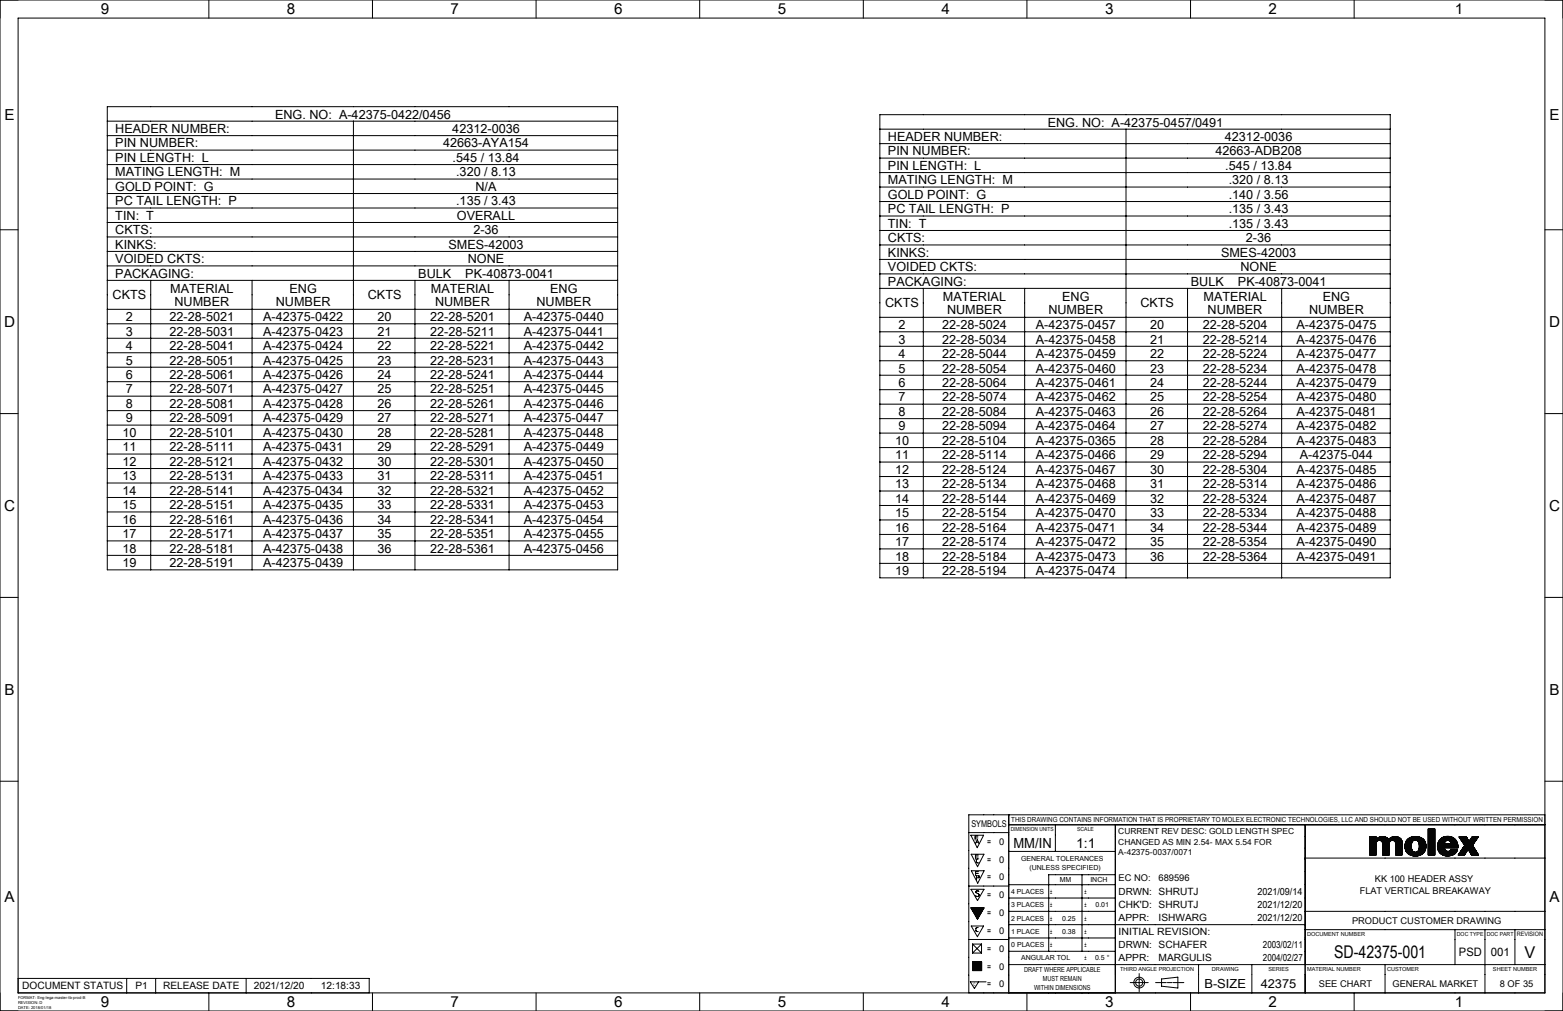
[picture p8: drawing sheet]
<svg xmlns="http://www.w3.org/2000/svg" width="432mm" height="279mm" viewBox="0 0 432 279" stroke-linecap="round" stroke-linejoin="round" font-family="sans-serif">
<g fill="none" stroke="#000" stroke-width=".28">
<path d="M0 0h431.8v279.4h-431.8zM5 5h421.8v269.4h-421.8zM57.7 0v5M102.9 0v5M148.1 0v5M193.3 0v5M238.5 0v5M283.7 0v5M328.9 0v5M374.1 0v5M29.6 29.5h141v128h-141zM29.6 33.5h141"/>
<path d="M29.6 37.5h141M97.6 33.5v124M243.1 31.7h141v128h-141zM243.1 35.7h141M243.1 39.7h141M311.1 35.7v124M29.6 41.5h141M29.6 45.5h141M29.6 49.5h141M29.6 53.5h141M29.6 57.5h141M243.1 43.7h141"/>
<path d="M243.1 47.7h141M243.1 51.7h141M243.1 55.7h141M243.1 59.7h141M0 63.5h5M29.6 61.5h141M29.6 65.5h141M29.6 69.5h141M29.6 73.5h141M29.6 77.5h141M41.6 77.5v80M69.6 77.5v80"/>
<path d="M114.6 77.5v80M140.6 77.5v80M243.1 63.7h141M243.1 67.7h141M243.1 71.7h141M243.1 75.7h141M243.1 79.7h141M255.1 79.7v80M283.1 79.7v80M328.1 79.7v80M354.1 79.7v80M426.8 63.5h5"/>
<path d="M29.6 85.5h141M29.6 89.5h141M29.6 93.5h141M29.6 97.5h141M243.1 87.7h141M243.1 91.7h141M243.1 95.7h141M243.1 99.7h141M0 114.3h5M29.6 101.5h141M29.6 105.5h141M29.6 109.5h141"/>
<path d="M29.6 113.5h141M29.6 117.5h141M243.1 103.7h141M243.1 107.7h141M243.1 111.7h141M243.1 115.7h141M243.1 119.7h141M426.8 114.3h5M29.6 137.5h141M29.6 121.5h141M29.6 125.5h141M29.6 129.5h141"/>
<path d="M29.6 133.5h141M243.1 123.7h141M243.1 127.7h141M243.1 131.7h141M243.1 135.7h141M243.1 139.7h141M29.6 141.5h141M29.6 145.5h141M29.6 149.5h141M29.6 153.5h141M243.1 143.7h141M243.1 147.7h141"/>
<path d="M243.1 151.7h141M243.1 155.7h141M0 165.1h5M426.8 165.1h5M0 215.9h5M426.8 215.9h5M267.6 230.1h11.1M268.2 230.8h3.5l-1.7 3.5zM268.3 236.1h3.5l-1.7 3.4zM269.4 231.6h.8M269.5 236.8h.7M269.5 233.1l.5-1.1 .4 1.1"/>
<path d="M269.7 232.8h.6M270.2 231.1h-.8v1.1M270.2 236.3h-.7v1.1M270.4 237.4h-.5l-.2 .3 .1 .6 .6 .2M278.7 225.2v49.2M278.7 227.9h148.1M278.7 235.3h29.4M291.6 227.9v7.4M308.1 227.9v46.5M360.6 227.9v46.5M360.6 237.1h66.2M378.4 236.3h1.8v-3.2a.89 .89 0 0 1 .9-.9 .89 .89 0 0 1 .9 .9v3.2"/>
<path d="M378.4 235.6l1.8-1.8-1.8 1.9M378.4 235.1l1.8-1.8-1.8 1.9M378.4 231.3h1.8M378.4 231.3v5M378.4 231.3h.1M378.5 231.3l-.1 .1M378.6 236.3l1.6-1.6-1.6 1.6M378.6 231.3l-.2 .2M378.7 231.3l-.3 .3M378.8 231.3l-.4 .4M378.9 231.3l-.5 .5M379.1 231.3l-.7 .7"/>
<path d="M379.2 231.3l-.8 .8M379.4 231.3l-1 1M379.5 231.3l-1.1 1.1M379.7 231.3l-1.3 1.3M379.8 231.3l-1.4 1.4M380 231.3l-1.6 1.6 1.6-1.6M380.1 231.3l-1.7 1.7M380.2 236.2l-.1 .1M380.2 236.1l-.2 .2M380.2 236l-.3 .3M380.2 235.9l-.4 .4M380.2 235.8l-.5 .5"/>
<path d="M380.2 235.7l-.5 .6 .5-.5M380.2 235.6l-.7 .7M380.2 235.5l-.8 .8M380.2 235.4l-.9 .9M380.2 235.3l-1 1M380.2 235.2l-1.1 1.1M380.2 235.1l-1.2 1.2M380.2 235l-1.3 1.3M380.2 234.8l-1.4 1.5 1.4-1.4M380.2 234.5l-1.8 1.8M380.2 234.4l-1.8 1.9M380.2 234.4l-1.8 1.8"/>
<path d="M380.2 234.2l-1.8 1.9M380.2 234.1l-1.8 1.9M380.2 234.1l-1.8 1.8M380.2 233.9l-1.8 1.9M380.2 233.6l-1.8 1.9M380.2 233.6l-1.8 1.8M380.2 233.5l-1.8 1.8M380.2 233.2l-1.8 1.8M380.2 231.3v.7a2.29 2.29 0 0 1 3.5 0M380.2 233l-1.8 1.9M380.2 231.9l-1.8 1.8M380.2 231.8l-1.8 1.8"/>
<path d="M380.2 231.7l-1.8 1.8M380.2 231.6l-1.8 1.9M380.2 231.5l-1.8 1.8M380.2 231.4l-1.8 1.8M380.2 231.3l-1.8 1.9M380.2 233l-1.8 1.8M380.3 232.8l-1.9 1.9M380.3 232.7l-1.9 1.9M380.6 231.6l-2.2 2.2M380.9 231.4l-2.5 2.5M381 231.4l-2.6 2.6M381.2 231.3l-2.8 2.8"/>
<path d="M381.4 231.2l-3 3M381.5 231.2l-3.1 3.1M381.6 231.2l-3.2 3.2M381.7 232.5l1.2-1.1-1.2 1.1M381.7 231.2l-3.3 3.3M381.8 231.2l-1.2 1.2M381.9 231.2l-1.2 1.1M382 236.3h1.8M382 231.2l-1.1 1.1M382.1 231.2l-1.1 1M382.2 231.2l-1.1 1M382.3 231.2l-1 1.1 1.1-1.1"/>
<path d="M382.4 236.3l1.4-1.3-1.3 1.3M382.7 231.3l-1.1 1.1 1-1.1-1.2 1M382.9 231.4l-1.1 1.2M383 231.5l-1.2 1.1M383.1 231.5l-1.2 1.2M383.1 231.5l-1.2 1.3M383.2 231.6l-1.3 1.3M383.3 236.3l.5-.4-.4 .4M383.3 231.7l-1.3 1.3M383.4 231.7l-1.4 1.5M383.5 231.8l-1.5 1.5M383.6 231.9l-1.6 1.6"/>
<path d="M383.6 231.9l-1.6 1.7M383.7 232l-1.7 1.6M383.8 233.1a.89 .89 0 0 1 .9-.9 .89 .89 0 0 1 .9 .9M383.8 236.2v.1M383.8 236.1l-.2 .2M383.8 236l-.3 .3M383.8 235.7l-.6 .6M383.8 235.6l-.7 .7M383.8 235.5l-.8 .8M383.8 235.4l-.9 .9M383.8 235.3l-1 1M383.8 235.2l-1.1 1.1"/>
<path d="M383.8 235.1l-1.2 1.2M383.8 234.8l-1.5 1.5M383.8 234.6l-1.7 1.7M383.8 234.5l-1.8 1.8M383.8 234.3l-1.8 1.9M383.8 234.2l-1.8 1.9M383.8 234.2l-1.8 1.8M383.8 234l-1.8 1.9M383.8 234l-1.8 1.8M383.8 233.9l-1.8 1.8M383.8 233.7l-1.8 1.9M383.8 233.7l-1.8 1.8"/>
<path d="M383.8 233.6l-1.8 1.8M383.8 233.4l-1.8 1.9M383.8 233.3l-1.8 1.9 1.8-1.8M383.8 233.1l-1.8 1.9M383.8 233.1l-1.8 1.8M383.8 233.1v3.2M383.8 232.9l-1.8 1.9M383.8 232.9l-1.8 1.8M384 232.6l-2 2.1M384.2 231.5l-2.2 2.3M384.5 231.4l-2.5 2.5M384.6 231.3l-2.6 2.6"/>
<path d="M384.8 231.3l-2.8 2.8M384.8 231.2l-2.8 2.9M385 231.2l-3 3M385 232.3l1.2-1-1.1 1.1M385.1 231.2l-3.1 3.2M385.2 231.2l-3.2 3.2M385.3 231.2l-3.3 3.3M385.5 231.2l-1.3 1.2M385.5 231.2l-1.1 1.1M385.6 236.3h1.7M385.6 233.1v3.2M385.6 231.2l-1.1 1.1"/>
<path d="M385.7 231.2l-1.1 1M385.8 231.2l-1.1 1M385.9 231.2l-1.1 1M385.9 231.2l-1 1.1M386 231.3l-1 1M386.2 231.3l-1 1.1M386.3 231.4l-1.1 1M386.4 231.4l-1.1 1M386.5 231.4l-1.1 1.2 1.1-1.1M386.5 236.3l.8-.8-.8 .8M386.6 231.5l-1.2 1.1M386.6 231.5l-1.1 1.2"/>
<path d="M386.7 231.6l-1.2 1.2M386.8 231.7l-1.2 1.2M386.8 231.7l-1.2 1.3M386.9 231.8l-1.3 1.3M387 231.8l.3 .8v3.7M387 231.8a2.3 2.3 0 0 0-3.3 .2M387 231.8l-1.4 1.5M387 231.9l-1.4 1.5M387.1 231.9l-1.5 1.5M387.1 232l-1.5 1.6M387.2 232l-1.6 1.7 1.6-1.6M387.2 232.2l-1.6 1.7"/>
<path d="M387.3 232.2l-1.7 1.8M387.3 232.3l-1.7 1.7M387.3 232.4l-1.7 1.8M387.3 232.5l-1.7 1.7M387.3 234.9l-1.3 1.4M387.3 234.8l-1.4 1.5M387.3 234.7l-1.6 1.6M387.3 234.6l-1.6 1.7M387.3 234.5l-1.7 1.8M387.3 234.4l-1.7 1.8M387.3 234.3l-1.7 1.8M387.3 234.2l-1.7 1.8"/>
<path d="M387.3 234.2l-1.7 1.7M387.3 234l-1.7 1.8M387.3 233.9l-1.7 1.8M387.3 233.9l-1.7 1.7M387.3 233.7l-1.7 1.8M387.3 233.6l-1.7 1.8M387.3 233.6l-1.7 1.7M387.3 233.4l-1.7 1.8M387.3 233.3l-1.7 1.8M387.3 233.3l-1.7 1.7M387.3 233.1l-1.7 1.8M387.3 233.1l-1.7 1.7"/>
<path d="M387.3 233l-1.7 1.8M387.3 232.8l-1.7 1.8M387.3 232.8l-1.7 1.7M387.3 232.7l-1.7 1.8M387.3 232.5l-1.7 1.8M387.3 236.3h.1M387.3 236.2l-.1 .1M387.3 236.1l-.2 .2M387.3 236l-.2 .3M387.3 235.9l-.4 .4M387.3 235.8l-.5 .5M387.3 235.7l-.6 .6"/>
<path d="M387.3 235.6l-.7 .7M387.3 235.3l-1 1M387.3 235.2l-1.1 1.1M387.3 235.1l-1.1 1.2M387.3 235l-1.3 1.3M388.5 235.3l.6 .7M389 231.8l-.3 .4M389.2 231.7l-.7 .7M389.3 236.1l.9-.9-.9 .9M389.5 231.5l-1.1 1.1M389.7 231.4l-1.4 1.4M389.8 231.4l-1.5 1.5"/>
<path d="M389.9 234l-1.4 1.4M389.9 233.9l-1.4 1.4M389.9 233.8l-1.4 1.5M389.9 233.7l-1.5 1.5M389.9 234.1l-1.3 1.4M389.9 234.2l-1.3 1.3M389.9 233.5l-1.5 1.6 1.5-1.5M389.9 234.3l-1.2 1.3M389.9 233.4l-1.6 1.6M389.9 234.4l-1.2 1.2M389.9 234.4l-1.2 1.3M389.9 233.3l-1.6 1.7"/>
<path d="M390 234.5l-1.2 1.2M390 231.3l-1.8 1.8M390 233.1l-1.7 1.8M390 234.6l-1.1 1.2 1.1-1.1M390 233l-1.7 1.8M390 234.7l-1.1 1.2M390 232.9l-1.8 1.8M390.1 234.8l-1.1 1.1M390.1 231.3l-1.9 1.9M390.1 234.9l-1.1 1M390.1 235l-1 1M390.1 232.7l-1.9 1.9"/>
<path d="M390.2 235.1l-1 1M390.2 231.3l-2 2M390.3 235.2l-.9 1M390.4 235.3l-.9 .9M390.4 231.2l-2.2 2.2M390.4 235.4l-.9 .8M390.4 231.2l-2.3 2.3M390.5 235.4l-.9 .9M390.5 235.4l-.8 .9M390.6 231.2l-2.5 2.4M390.6 235.5l-.9 .8M390.7 235.5l-.9 .9 1-.9"/>
<path d="M390.7 231.2l-2.6 2.6M390.8 231.2l-2.7 2.6M390.9 235.5l-1 .9M390.9 231.2l-2.8 2.8M390.9 235.5l-.9 .9M391 235.5l-.9 .9M391 231.2l-2.9 2.9M391.1 231.2l-3 2.9M391.2 235.5l-1 1M391.2 231.2l-3.1 3M391.2 235.5l-.9 1M391.3 231.2l-3.1 3.1"/>
<path d="M391.4 231.2l-3.2 3.2M391.4 235.4l-1.1 1.1M391.5 231.2l-3.3 3.3M391.6 232.4l1-.9-.9 .9M391.6 231.2l-1.1 1.1M391.7 231.2l-1 1M391.8 231.2l-.9 1M391.9 231.3l-1 .9M391.9 232.8a2.16 2.16 0 0 1-.6 2.7 .98 .98 0 0 1-1.2-.6M391.9 232.8a1.1 1.1 0 0 0-1.4-.5 1.1 1.1 0 0 0-.6 1.3l.2 1.3M391.9 231.3l-.8 .9M391.9 232.9l1.2-1.1-1.1 1.1"/>
<path d="M392 234.8l1.8-1.8-1.9 2M392 231.3l-.9 .9M392.1 234.4l1.6-1.6-1.7 1.7M392.1 233.3l1.3-1.2-1.3 1.3M392.1 231.3l-.9 .9M392.2 231.3l-.8 .9 .9-.8M392.5 231.5l-1.1 .8M392.7 231.6l-1 .9M392.7 231.6l-.9 .9M392.8 231.6l-1 1M392.9 231.7l-1 1 1-1M392.9 231.7l.7 .7"/>
<path d="M392.9 236l-1 .5-1.1 .1-1.7-.6M392.9 231.7a2.97 2.97 0 0 0-4.8 2.2l.4 1.4M393 231.7l-1.1 1.1M393.1 231.9l-1.1 1.1M393.2 231.9l-1.2 1.2M393.2 232l-1.2 1.2M393.3 232l-1.3 1.3M393.4 232.1l-1.3 1.4M393.5 232.2l-1.4 1.4M393.5 232.2l-1.4 1.5M393.5 235.4l-.6 .6M393.5 232.3l-1.4 1.5"/>
<path d="M393.6 232.4l-1.5 1.5M393.6 232.4a2.85 2.85 0 0 1-.7 3.6M393.6 232.4l-1.5 1.6M393.6 232.5l-1.5 1.6M393.7 235.2l-1 1M393.7 232.6l-1.6 1.6M393.7 232.6l-1.6 1.7M393.7 235.1l-1.2 1.1M393.8 232.9l-1.8 1.8M393.8 234.9l-1.5 1.4M393.8 234.8l-1.6 1.6M393.8 233.1l-2 2.1"/>
<path d="M393.9 234.6l-1.9 1.8M393.9 233.1l-3.4 3.4 1.1-1.2M393.9 233.2l-3.3 3.4M393.9 234.5l-2 2M393.9 233.3l-3.2 3.3M393.9 234.4l-2.1 2.1M393.9 233.4l-3.2 3.2M393.9 234.3l-2.2 2.2M393.9 233.5l-3.1 3.1M393.9 233.6l-3 3M393.9 234.1l-2.4 2.5M393.9 233.6l-2.9 3"/>
<path d="M394 234.1l-2.6 2.5M394 233.8l-2.9 2.8M394 233.9l-2.7 2.7M394 233.9l-2.8 2.7M394.6 234.8l1.8-1.7-1.8 1.8M394.6 233.4l1.8-1.7-1.8 1.9M394.6 229.5l.4-.4-.4 .5M394.6 229.1v7.2M394.6 229.1h1.8M394.6 229.1h.1M394.7 229.1l-.1 .2M394.8 229.1l-.2 .2"/>
<path d="M394.8 229.1l-.2 .3M394.9 229.1l-.3 .3M395.1 229.1l-.5 .6M395.2 229.1l-.6 .6M395.3 229.1l-.7 .8M395.4 229.1l-.8 .9M395.5 229.1l-.9 .9M395.6 229.1l-1 1.1M395.7 229.1l-1.1 1.2M395.8 229.1l-1.2 1.2M395.9 229.1l-1.3 1.3M396 229.1l-1.4 1.4"/>
<path d="M396.1 229.1l-1.5 1.5M396.2 229.1l-1.6 1.6M396.3 229.1l-1.7 1.7M396.4 236.2l-.2 .1M396.4 236l-.3 .3M396.4 235.9l-.4 .4M396.4 235.8l-.5 .5M396.4 235.7l-.6 .6M396.4 235.6l-.7 .7M396.4 235.5l-.8 .8M396.4 235.4l-.9 .9M396.4 235.3l-1 1"/>
<path d="M396.4 235.2l-1.1 1.1M396.4 235l-1.3 1.3M396.4 234.9l-1.4 1.4M396.4 234.7l-1.6 1.6M396.4 234.6l-1.7 1.7M396.4 234.4l-1.8 1.9M396.4 234.3l-1.8 1.9M396.4 234.3l-1.8 1.8M396.4 234.1l-1.8 1.9M396.4 234.1l-1.8 1.8M396.4 234l-1.8 1.8M396.4 233.8l-1.8 1.9"/>
<path d="M396.4 233.8l-1.8 1.8M396.4 233.7l-1.8 1.8M396.4 233.5l-1.8 1.9M396.4 233.5l-1.8 1.8M396.4 233.4l-1.8 1.8M396.4 233.3l-1.8 1.8M396.4 233.2l-1.8 1.9M396.4 232.9l-1.8 1.9M396.4 232.8l-1.8 1.8M396.4 232.7l-1.8 1.8M396.4 232.6l-1.8 1.9M396.4 232.5l-1.8 1.8"/>
<path d="M396.4 232.4l-1.8 1.8M396.4 232.3l-1.8 1.9M396.4 232.2l-1.8 1.8M396.4 232.1l-1.8 1.9M396.4 232l-1.8 1.9M396.4 231.9l-1.8 1.8M396.4 231.8l-1.8 1.9M396.4 231.5l-1.8 1.9M396.4 231.3l-1.8 2 1.8-1.9M396.4 231.2l-1.8 1.9M396.4 231.1l-1.8 1.9M396.4 231l-1.8 1.9"/>
<path d="M396.4 230.9l-1.8 1.9M396.4 230.8l-1.8 1.9M396.4 230.7l-1.8 1.9M396.4 230.6l-1.8 1.9M396.4 230.4l-1.8 2 1.8-1.9M396.4 230.4l-1.8 1.8M396.4 230.2l-1.8 1.9M396.4 230.1l-1.8 1.9M396.4 229.9l-1.8 2 1.8-1.8M396.4 229.8l-1.8 1.9M396.4 229.8l-1.8 1.8M396.4 229.6l-1.8 1.9"/>
<path d="M396.4 229.5l-1.8 1.9M396.4 229.5l-1.8 1.8M396.4 229.3l-1.8 1.9M396.4 229.3l-1.8 1.8M396.4 229.2l-1.8 1.8M396.4 229.1l-1.8 1.8M396.4 229.1v7.2h-1.8M397.1 234.2a2.92 2.92 0 0 0 2.5 2.3 2.92 2.92 0 0 0 3-1.7M397.3 232.7l-.2 1.5M398.2 231.6l-.6 .6M398.5 231.4l-1.1 1.1M398.8 231.3l-1.5 1.5"/>
<path d="M398.9 231.3l-1.6 1.6M399 231.2l-1.7 1.8M399.1 233.1l-1.8 1.9 1.8-1.8M399.1 234.4l-1.3 1.3 1.3-1.2M399.1 233l-1.8 1.9M399.1 232.9l-1.8 1.9M399.1 234.5l-1.2 1.3M399.1 234.6l-1.1 1.3 1.2-1.2M399.2 232.7l-2 2M399.2 234.8l-1.2 1.1M399.2 233.3l-1.8 1.8M399.2 231.2l-2 2"/>
<path d="M399.2 234.8l-1.1 1.2M399.3 234.9l-1.2 1.1M399.3 231.2l-2.1 2.1M399.3 234.9l-1.1 1.1M399.4 235l-1.1 1.1M399.4 233.3l-2 1.9M399.4 232.5a.9 .9 0 0 1 1-.1 .9 .9 0 0 1 .5 .9h-1.8zM399.4 235.1l-1.1 1M399.4 231.2l-2.2 2.2M399.5 233.3l-2 2 2-2M399.5 235.1l-1.1 1.1M399.5 231.2l-2.4 2.3"/>
<path d="M399.6 235.2l-1.1 1M399.6 231.1l-2.5 2.5M399.7 233.3l-2.2 2.1M399.7 231.1l-2.6 2.7M399.8 233.3l-2.2 2.2M399.8 235.3l-1.2 1M399.8 231.1l-2.7 2.7M399.9 235.3l-1.1 1.1M399.9 231.1l-2.8 2.8M400 233.3l-2.3 2.3M400 235.3l-1.2 1.1M400 231.1l-2.9 3"/>
<path d="M400.1 235.3l-1.2 1.1M400.1 233.3l-2.4 2.3M400.1 231.1l-3 3M400.1 233.3l-2.4 2.4M400.1 235.3l-1.1 1.1M400.2 231.1l-3.1 3.1M400.3 233.3l-1.1 1M400.3 235.3l-1.3 1.2M400.3 233.3l-1 1M400.3 231.2l-3.1 3.1M400.4 231.2l-3.2 3.2M400.4 233.3l-1.1 1"/>
<path d="M400.5 231.2l-3.3 3.3M400.5 235.1l-1.4 1.4M400.6 233.3l-1.1 1M400.6 233.3l-1 1 1.1-1M400.6 231.2l-3.4 3.4M400.7 234.3l1.7-1.7-1.7 1.7M400.7 235l.2-.2-1.7 1.7M400.7 231.2l-1.2 1.2M400.8 231.2l-1.1 1.1M400.8 233l1.2-1.1-1.1 1.2M400.9 231.3a2.8 2.8 0 0 0-3.6 1.4M400.9 231.3l.7 .3 .8 .9"/>
<path d="M400.9 231.3l-1.1 1M401 231.3l-1.1 1M401 231.3l-.9 1M401 234.8l-1.7 1.7M401.1 231.3l-1 1M401.1 234.8l-1.7 1.7M401.1 231.4l-.9 .9M401.1 234.3l1.5-1.4-1.4 1.4M401.2 234.8l-1.7 1.7M401.2 231.4l-.9 .9M401.3 231.4l-1 .9M401.3 234.8l-1.7 1.7"/>
<path d="M401.3 231.5l-.8 .9 .9-.9M401.4 234.8l-1.7 1.7M401.5 234.8l-1.8 1.7M401.5 231.5l-1 1M401.5 231.6l-.9 .9M401.6 231.6l-1 1M401.6 234.8l-1.8 1.7M401.7 234.8l-1.7 1.7M401.7 231.7l-1 .9M401.7 231.7l-1 1M401.8 231.7l-1 1.1M401.8 234.8l-1.8 1.7"/>
<path d="M401.8 231.8l-1 1M401.9 231.8l-1.1 1.1M401.9 234.8l-1.8 1.7M401.9 231.9l-1.1 1.1M402 234.8l-1.7 1.7 1.8-1.7M402.1 232l-2.3 2.3M402.1 232.1l-2.2 2.2M402.1 234.8l-1.6 1.7M402.2 232.2l-2.1 2.1M402.3 232.3l-2.1 2M402.3 234.8l-1.8 1.7M402.3 232.3l-1.9 2"/>
<path d="M402.3 235.5l-.4 .5M402.3 232.4l-1.9 1.9M402.4 232.5l-1.9 1.8M402.4 234.8l-1.7 1.7M402.4 232.5l.4 1.8M402.4 235.4l-.7 .7M402.4 234.8l-1.6 1.6M402.5 232.7l-1.7 1.6M402.5 232.7l-1.6 1.6M402.5 235.3l-.9 .9M402.5 232.8l-1.5 1.5M402.6 234.8l-1.7 1.6"/>
<path d="M402.6 235.1l-1.2 1.2M402.6 233l-1.3 1.3M402.6 235l-1.3 1.3M402.6 234.8l-1.5 1.6M402.6 233.1l-1.2 1.2M402.7 233.1l-1.2 1.2M402.7 233.2l-1.1 1.1M402.7 234.3h.1M402.7 233.3l-1 1M402.7 233.4l-.9 .9M402.7 233.5l-.8 .8M402.7 233.5l-.7 .8"/>
<path d="M402.8 233.6l-.7 .7M402.8 233.7l-.6 .6M402.8 233.8l-.5 .5M402.8 233.9l-.4 .4M402.8 234l-.3 .3M402.8 234.1l-.2 .2M402.8 234.3h-3.7a.92 .92 0 0 0 .6 .9 .92 .92 0 0 0 1.1-.4h1.8M402.8 236.3h1.8M403 236.1l4.9-4.8-5 5M403.1 231.3l1.6 2.3-1.9 2.7M403.1 231.3h2M403.1 231.3h.1"/>
<path d="M403.2 231.3v.1M403.4 231.3l-.2 .2M403.4 231.3l-.2 .2 .3-.2M403.6 231.3l-.3 .3M403.7 231.3l-.4 .3M403.8 231.3l-.4 .4M403.9 234.7l3.5-3.4-3.6 3.6M404 231.3l-.6 .5M404.1 231.3l-.6 .6 .6-.6M404.3 231.3l-.7 .7M404.4 233.2l1.2-1.1-1.2 1.2M404.4 231.3l-.8 .8"/>
<path d="M404.6 231.3l-.9 .9M404.6 233.5l1.2-1.1-1.2 1.2M404.6 236.3l1-1.6 .9 1.6M404.6 236.2v.1M404.7 231.3l-1 .9M404.7 236.1l-.2 .2M404.7 231.3l-1 1M404.8 235.9l-.3 .4M404.9 231.3l-1.1 1.1M404.9 235.8l-.5 .5M405 231.3l-1.1 1.2M405.1 231.3l.7 1.2 .9-1.2"/>
<path d="M405.1 231.3l-1.2 1.2M405.1 235.5l-.8 .8M405.1 231.4l-1.2 1.2M405.2 231.4l-1.2 1.2M405.2 231.5l-1.2 1.2M405.2 235.3l-1 1M405.3 231.7l-1.2 1M405.3 231.7l-1.1 1.2M405.4 231.8l-1.2 1.2M405.4 235l-1.3 1.3M405.4 231.9l-1.1 1.1M405.5 231.9l-1.2 1.2"/>
<path d="M405.5 232l-1.1 1.2M405.6 232.1l-1.1 1.2M405.7 232.2l-1.2 1.2M405.7 232.3l-1.2 1.2M405.7 235l1.2-1.2-1.1 1.2M405.8 232.4l-1.3 1.4M406.1 235.5l1.2-1.1-1.2 1.2M406.4 236l1.2-1.1-1.2 1.2M406.4 231.8l.5-.5-.7 .6M406.5 236.3h2M406.7 231.3h1.7l-1.6 2.3M406.7 231.3v.1"/>
<path d="M406.8 231.3l-.3 .3M406.8 233.6l1.7 2.7M406.8 233.6l-1.1 1.2 1.2-1.1M406.9 233.7l-1.2 1.2M407 233.9l-1.2 1.2M407 231.3l-1 1M407 234l-1.1 1.1M407.1 234l-1.2 1.2M407.1 231.3l-2.7 2.6M407.1 234.1l-1.1 1.2 1.1-1.2M407.2 236.3l.8-.8-.8 .8M407.2 234.2l-1.2 1.2"/>
<path d="M407.2 231.3l-3 3M407.2 234.3l-1.1 1.2M407.2 233l-3.2 3.3 3.1-3.1M407.3 234.4l-1.2 1.2M407.4 234.5l-1.2 1.2M407.4 234.6l-1.1 1.2 1.1-1.2M407.5 234.7l-1.2 1.2M407.5 231.3l-3.9 3.9M407.5 234.7l-1.2 1.3M407.5 232.6l-3.7 3.7M407.6 231.3l-4.2 4.1M407.6 234.9l-1.2 1.2"/>
<path d="M407.6 236.3l.6-.5-.5 .5M407.6 235l-1.1 1.2M407.7 231.3l-4.5 4.5M407.7 235l-1.2 1.3M407.7 235.1l-1.1 1.2M407.8 235.1l-1.2 1.2M407.8 232.2l-4.1 4.1M407.8 235.2l-1.1 1.1M407.9 235.3l-1 1M407.9 235.4l-.9 .9M407.9 232l-4.3 4.3M408 231.3l-5.1 5"/>
<path d="M408 235.6l-.7 .7M408.1 235.6l-.7 .7M408.1 236.3l.2-.2-.2 .2M408.1 231.3l-5.1 5M408.1 235.7l-.6 .6M408.2 231.3l-5 5M408.2 236.3l.2-.1-.2 .1M408.2 235.9l-.4 .4M408.2 235.9l-.3 .4M408.3 236l-.3 .3 .3-.3M408.3 231.3l-5.1 5M408.4 231.4l-4.9 4.9 4.7-4.7"/>
<path d="M408.4 236.2l-.1 .1M408.4 231.3l-5.1 5M408.4 236.2v.1M408.4 236.3h.1M426.8 225.2h-159.2v49.2M267.6 244.9h11.1M267.6 259.6h11.1M268.2 250.9h3.7l-1.9 3.2zM268.2 245.8h3.7l-1.9 3.1zM268.3 255.9h3.4l-1.7 3zM268.3 240.6h3.6l-1.8 3.5zM268.4 250.9l-.1 .1"/>
<path d="M268.6 250.9l-.2 .2M268.9 250.9l-.4 .4M269.2 250.9l-.6 .6M269.5 250.9l-.8 .8M269.5 241.4h.8M269.7 250.9l-.9 .9M269.8 242.6h.6l.1-.5-.7-.1v1.1M270 250.9l-1.1 1.1M270.3 256.3l-.5 .1-.2 .3 .1 .6 .6 .1M270.3 250.9l-1.3 1.3M270.3 253.6l-.3 .3M270.3 240.9h-.8v1.1"/>
<path d="M270.4 246.4a.42 .42 0 0 0-.5-.2 .42 .42 0 0 0-.2 .5l.6 .3a.48 .48 0 0 1-.1 .8 .48 .48 0 0 1-.7-.3M270.6 250.9l-1.5 1.5M270.7 253l-.8 .8M270.8 250.9l-1.6 1.6M271 252.3l-1.2 1.3M271.1 250.9l-1.8 1.8M271.4 250.9l-2 2M271.4 251.7l-1.7 1.7M271.7 250.9l-2.2 2.2M271.8 251l-2.2 2.2M278.7 251.9h29.4M278.7 255.5h81.9"/>
<path d="M278.7 244.5h29.4M278.7 248.2h29.4M278.7 259.2h29.4M298.9 241.7v21.2M308.1 241.7h-18.4v21.2M360.6 251.9h66.2M360.6 256.9h66.2M402 256.9v9.7M410.2 256.9v17.5M418.5 256.9v9.7M5 270.4h97v4M35 270.4v4"/>
<path d="M43 270.4v4M57.7 274.4v5M68 270.4v4M102.9 274.4v5M148.1 274.4v5M193.3 274.4v5M238.5 274.4v5M268.7 260.9h2.5M268.7 260.9v2.5M268.7 263.4h2.5M268.7 260.9l2.5 2.5M268.7 266.6h2.5"/>
<path d="M268.7 265.8h2.5v2.4h-2.5zM268.7 266.5h2.5M268.7 266.2h2.5M268.7 268.1h2.5M268.7 266.7h2.5M268.7 267h2.5M268.7 267.7h2.5M268.7 268.2h2.5M268.7 265.8h2.5M268.7 268h2.5M268.7 267.1h2.5M268.7 265.9h2.5"/>
<path d="M268.7 267.8h2.5M268.7 266.9h2.5M268.7 266.4h2.5M268.7 267.3h2.5M268.7 266.8h2.5M268.7 266.3h2.5M268.7 267.9h2.5M268.7 266h2.5M268.7 267.6h2.5M268.7 267.2h2.5M268.7 267.5h2.5M268.7 267.4h2.5"/>
<path d="M268.7 266.1h2.5M270.3 271.3l-1.1 1.9-1.2-1.9h4.4M271.2 260.9v2.5M271.2 260.9l-2.5 2.5M278.7 266.6h148.1M278.7 262.9h29.4M283.7 274.4v5M312.2 271.5h2M314.4 271.5h.7M314.7 269v2M314.7 271.2v.7M314.7 272.1v1.9"/>
<path d="M315.3 271.5h1.9M319.2 271.5h3M320.9 270.5l4.5-.5v3l-4.5-.5zM322.5 271.5h1.3M324.1 271.5h2.9M328.9 274.4v5M331.1 266.6v7.8M345.8 266.6v7.8M374.1 274.4v5M382.6 266.6v7.8"/>
<circle cx="314.7" cy="271.5" r="1.5"/>
<circle cx="314.7" cy="271.5" r="1"/>
</g>
<text font-size="4.8" x="368.6" y="264.8">SD-42375-001</text>
<text font-size="4.5" x="421.2" y="264.7">V</text>
<g font-size="4.2">
<text x="27.8" y="4">9</text>
<text x="79.3" y="4">8</text>
<text x="124.5" y="4">7</text>
<text x="169.7" y="4">6</text>
<text x="214.9" y="4">5</text>
<text x="260.1" y="4">4</text>
<text x="305.3" y="4">3</text>
<text x="350.5" y="4">2</text>
<text x="401.9" y="4">1</text>
<text x="1.3" y="33.3">E</text>
<text x="428.1" y="33.3">E</text>
<text x="1.1" y="90.4">D</text>
<text x="427.9" y="90.4">D</text>
<text x="1.1" y="141.2">C</text>
<text x="427.9" y="141.2">C</text>
<text x="1.3" y="192">B</text>
<text x="428.1" y="192">B</text>
<text x="1.3" y="249.2">A</text>
<text x="428.1" y="249.2">A</text>
<text x="27.8" y="278.4">9</text>
<text x="79.3" y="278.4">8</text>
<text x="124.5" y="278.4">7</text>
<text x="169.7" y="278.4">6</text>
<text x="214.9" y="278.4">5</text>
<text x="260.1" y="278.4">4</text>
<text x="305.3" y="278.4">3</text>
<text x="350.5" y="278.4">2</text>
<text x="401.9" y="278.4">1</text>
</g>
<g font-size="3.9">
<text x="280" y="234.4">MM/IN</text>
<text x="297.3" y="234.4">1:1</text>
</g>
<g font-size="3.5">
<text x="76" y="32.8">ENG. NO: A-42375-0422/0456</text>
<text x="289.4" y="35">ENG. NO: A-42375-0457/0491</text>
<text x="31.9" y="40.7">PIN NUMBER:</text>
<text x="31.9" y="36.7">HEADER NUMBER:</text>
<text x="122.4" y="40.7">42663-AYA154</text>
<text x="125" y="36.7">42312-0036</text>
<text x="245.3" y="38.9">HEADER NUMBER:</text>
<text x="338.4" y="39">42312-0036</text>
<text x="31.9" y="44.8">PIN LENGTH: L</text>
<text x="125.1" y="44.7">.545 / 13.84</text>
<text x="245.3" y="47">PIN LENGTH: L</text>
<text x="245.3" y="42.9">PIN NUMBER:</text>
<text x="335.8" y="43">42663-ADB208</text>
<text x="338.5" y="47">.545 / 13.84</text>
<text x="31.9" y="52.8">GOLD POINT: G</text>
<text x="31.9" y="48.8">MATING LENGTH: M</text>
<text x="126" y="48.7">.320 / 8.13</text>
<text x="131.4" y="52.7">N/A</text>
<text x="245.3" y="51">MATING LENGTH: M</text>
<text x="339.5" y="51">.320 / 8.13</text>
<text x="31.9" y="56.8">PC TAIL LENGTH: P</text>
<text x="126" y="56.7">.135 / 3.43</text>
<text x="245.3" y="55">GOLD POINT: G</text>
<text x="245.3" y="59">PC TAIL LENGTH: P</text>
<text x="339.5" y="55">.140 / 3.56</text>
<text x="339.5" y="59">.135 / 3.43</text>
<text x="31.9" y="60.7">TIN: T</text>
<text x="31.9" y="64.8">CKTS:</text>
<text x="126.2" y="60.8">OVERALL</text>
<text x="130.8" y="64.7">2-36</text>
<text x="245.3" y="62.9">TIN: T</text>
<text x="339.5" y="63">.135 / 3.43</text>
<text x="31.9" y="68.8">KINKS:</text>
<text x="123.9" y="68.8">SMES-42003</text>
<text x="245.3" y="67">CKTS:</text>
<text x="245.3" y="71">KINKS:</text>
<text x="337.3" y="71">SMES-42003</text>
<text x="344.2" y="67">2-36</text>
<text x="31.9" y="76.8">PACKAGING:</text>
<text x="31.9" y="72.8">VOIDED CKTS:</text>
<text x="115.5" y="76.7">BULK</text>
<text x="128.6" y="76.7">PK-40873-0041</text>
<text x="129.2" y="72.8">NONE</text>
<text x="245.3" y="75">VOIDED CKTS:</text>
<text x="342.7" y="75">NONE</text>
<text x="31.1" y="82.8">CKTS</text>
<text x="47" y="81">MATERIAL</text>
<text x="80" y="81">ENG</text>
<text x="101.6" y="82.8">CKTS</text>
<text x="119" y="81">MATERIAL</text>
<text x="152" y="81">ENG</text>
<text x="245.3" y="79">PACKAGING:</text>
<text x="260.5" y="83.2">MATERIAL</text>
<text x="293.4" y="83.2">ENG</text>
<text x="329" y="79">BULK</text>
<text x="332.5" y="83.2">MATERIAL</text>
<text x="342" y="79">PK-40873-0041</text>
<text x="365.4" y="83.2">ENG</text>
<text x="34.8" y="88.7">2</text>
<text x="46.8" y="88.7">22-28-5021</text>
<text x="48.2" y="84.5">NUMBER</text>
<text x="72.7" y="88.7">A-42375-0422</text>
<text x="76.2" y="84.5">NUMBER</text>
<text x="104.3" y="88.7">20</text>
<text x="118.8" y="88.7">22-28-5201</text>
<text x="120.2" y="84.5">NUMBER</text>
<text x="144.7" y="88.7">A-42375-0440</text>
<text x="148.2" y="84.5">NUMBER</text>
<text x="244.5" y="85">CKTS</text>
<text x="261.6" y="86.7">NUMBER</text>
<text x="289.6" y="86.7">NUMBER</text>
<text x="315" y="85">CKTS</text>
<text x="333.6" y="86.7">NUMBER</text>
<text x="361.6" y="86.7">NUMBER</text>
<text x="34.8" y="92.7">3</text>
<text x="46.8" y="92.7">22-28-5031</text>
<text x="72.7" y="92.7">A-42375-0423</text>
<text x="104.3" y="92.7">21</text>
<text x="118.8" y="92.7">22-28-5211</text>
<text x="144.7" y="92.7">A-42375-0441</text>
<text x="248.2" y="91">2</text>
<text x="248.2" y="95">3</text>
<text x="260.3" y="91">22-28-5024</text>
<text x="260.3" y="95">22-28-5034</text>
<text x="286.1" y="91">A-42375-0457</text>
<text x="286.1" y="95">A-42375-0458</text>
<text x="317.8" y="91">20</text>
<text x="317.8" y="95">21</text>
<text x="332.3" y="91">22-28-5204</text>
<text x="332.3" y="95">22-28-5214</text>
<text x="358.1" y="91">A-42375-0475</text>
<text x="358.1" y="95">A-42375-0476</text>
<text x="34.8" y="96.7">4</text>
<text x="34.8" y="100.7">5</text>
<text x="46.8" y="96.7">22-28-5041</text>
<text x="46.8" y="100.7">22-28-5051</text>
<text x="72.7" y="96.7">A-42375-0424</text>
<text x="72.7" y="100.7">A-42375-0425</text>
<text x="104.3" y="96.7">22</text>
<text x="104.3" y="100.7">23</text>
<text x="118.8" y="96.7">22-28-5221</text>
<text x="118.8" y="100.7">22-28-5231</text>
<text x="144.7" y="96.7">A-42375-0442</text>
<text x="144.7" y="100.7">A-42375-0443</text>
<text x="248.2" y="98.9">4</text>
<text x="260.3" y="99">22-28-5044</text>
<text x="286.1" y="99">A-42375-0459</text>
<text x="317.8" y="99">22</text>
<text x="332.3" y="99">22-28-5224</text>
<text x="358.1" y="99">A-42375-0477</text>
<text x="34.8" y="104.7">6</text>
<text x="46.8" y="104.7">22-28-5061</text>
<text x="72.7" y="104.7">A-42375-0426</text>
<text x="104.3" y="104.7">24</text>
<text x="118.8" y="104.7">22-28-5241</text>
<text x="144.7" y="104.7">A-42375-0444</text>
<text x="248.2" y="102.9">5</text>
<text x="248.2" y="107">6</text>
<text x="260.3" y="103">22-28-5054</text>
<text x="260.3" y="107">22-28-5064</text>
<text x="286.1" y="103">A-42375-0460</text>
<text x="286.1" y="107">A-42375-0461</text>
<text x="317.8" y="103">23</text>
<text x="317.8" y="107">24</text>
<text x="332.3" y="103">22-28-5234</text>
<text x="332.3" y="107">22-28-5244</text>
<text x="358.1" y="103">A-42375-0478</text>
<text x="358.1" y="107">A-42375-0479</text>
<text x="34.8" y="108.7">7</text>
<text x="34.8" y="112.7">8</text>
<text x="46.8" y="108.7">22-28-5071</text>
<text x="46.8" y="112.7">22-28-5081</text>
<text x="72.7" y="108.7">A-42375-0427</text>
<text x="72.7" y="112.7">A-42375-0428</text>
<text x="104.3" y="108.7">25</text>
<text x="104.3" y="112.7">26</text>
<text x="118.8" y="108.7">22-28-5251</text>
<text x="118.8" y="112.7">22-28-5261</text>
<text x="144.7" y="108.7">A-42375-0445</text>
<text x="144.7" y="112.7">A-42375-0446</text>
<text x="248.2" y="110.9">7</text>
<text x="260.3" y="111">22-28-5074</text>
<text x="286.1" y="111">A-42375-0462</text>
<text x="317.8" y="111">25</text>
<text x="332.3" y="111">22-28-5254</text>
<text x="358.1" y="111">A-42375-0480</text>
<text x="34.8" y="116.7">9</text>
<text x="46.8" y="116.7">22-28-5091</text>
<text x="72.7" y="116.7">A-42375-0429</text>
<text x="104.3" y="116.7">27</text>
<text x="118.8" y="116.7">22-28-5271</text>
<text x="144.7" y="116.7">A-42375-0447</text>
<text x="248.2" y="115">8</text>
<text x="248.2" y="119">9</text>
<text x="260.3" y="115">22-28-5084</text>
<text x="260.3" y="119">22-28-5094</text>
<text x="286.1" y="115">A-42375-0463</text>
<text x="286.1" y="119">A-42375-0464</text>
<text x="317.8" y="115">26</text>
<text x="317.8" y="119">27</text>
<text x="332.3" y="115">22-28-5264</text>
<text x="332.3" y="119">22-28-5274</text>
<text x="358.1" y="115">A-42375-0481</text>
<text x="358.1" y="119">A-42375-0482</text>
<text x="33.8" y="120.7">10</text>
<text x="33.8" y="124.7">11</text>
<text x="46.8" y="120.7">22-28-5101</text>
<text x="46.8" y="124.7">22-28-5111</text>
<text x="72.7" y="120.7">A-42375-0430</text>
<text x="72.7" y="124.7">A-42375-0431</text>
<text x="104.3" y="120.7">28</text>
<text x="104.3" y="124.7">29</text>
<text x="118.8" y="120.7">22-28-5281</text>
<text x="118.8" y="124.7">22-28-5291</text>
<text x="144.7" y="120.7">A-42375-0448</text>
<text x="144.7" y="124.7">A-42375-0449</text>
<text x="247.3" y="123">10</text>
<text x="260.3" y="123">22-28-5104</text>
<text x="286.1" y="123">A-42375-0365</text>
<text x="317.8" y="123">28</text>
<text x="332.3" y="123">22-28-5284</text>
<text x="358.1" y="123">A-42375-0483</text>
<text x="33.8" y="128.7">12</text>
<text x="46.8" y="128.7">22-28-5121</text>
<text x="72.7" y="128.7">A-42375-0432</text>
<text x="104.3" y="128.7">30</text>
<text x="118.8" y="128.7">22-28-5301</text>
<text x="144.7" y="128.7">A-42375-0450</text>
<text x="247.3" y="127">11</text>
<text x="247.3" y="131">12</text>
<text x="260.3" y="127">22-28-5114</text>
<text x="260.3" y="131">22-28-5124</text>
<text x="286.1" y="127">A-42375-0466</text>
<text x="286.1" y="131">A-42375-0467</text>
<text x="317.8" y="127">29</text>
<text x="317.8" y="131">30</text>
<text x="332.3" y="127">22-28-5294</text>
<text x="332.3" y="131">22-28-5304</text>
<text x="358.1" y="131">A-42375-0485</text>
<text x="359.1" y="127">A-42375-044</text>
<text x="33.8" y="132.7">13</text>
<text x="33.8" y="136.7">14</text>
<text x="46.8" y="132.7">22-28-5131</text>
<text x="46.8" y="136.7">22-28-5141</text>
<text x="72.7" y="132.7">A-42375-0433</text>
<text x="72.7" y="136.7">A-42375-0434</text>
<text x="104.3" y="132.7">31</text>
<text x="104.3" y="136.7">32</text>
<text x="118.8" y="132.7">22-28-5311</text>
<text x="118.8" y="136.7">22-28-5321</text>
<text x="144.7" y="132.7">A-42375-0451</text>
<text x="144.7" y="136.7">A-42375-0452</text>
<text x="247.3" y="135">13</text>
<text x="260.3" y="135">22-28-5134</text>
<text x="286.1" y="135">A-42375-0468</text>
<text x="317.8" y="135">31</text>
<text x="332.3" y="135">22-28-5314</text>
<text x="358.1" y="135">A-42375-0486</text>
<text x="33.8" y="140.7">15</text>
<text x="46.8" y="140.7">22-28-5151</text>
<text x="72.7" y="140.7">A-42375-0435</text>
<text x="104.3" y="140.7">33</text>
<text x="118.8" y="140.7">22-28-5331</text>
<text x="144.7" y="140.7">A-42375-0453</text>
<text x="247.3" y="139">14</text>
<text x="247.3" y="143">15</text>
<text x="260.3" y="139">22-28-5144</text>
<text x="260.3" y="143">22-28-5154</text>
<text x="286.1" y="139">A-42375-0469</text>
<text x="286.1" y="143">A-42375-0470</text>
<text x="317.8" y="139">32</text>
<text x="317.8" y="143">33</text>
<text x="332.3" y="139">22-28-5324</text>
<text x="332.3" y="143">22-28-5334</text>
<text x="358.1" y="139">A-42375-0487</text>
<text x="358.1" y="143">A-42375-0488</text>
<text x="33.8" y="144.7">16</text>
<text x="33.8" y="148.7">17</text>
<text x="46.8" y="144.7">22-28-5161</text>
<text x="46.8" y="148.7">22-28-5171</text>
<text x="72.7" y="144.7">A-42375-0436</text>
<text x="72.7" y="148.7">A-42375-0437</text>
<text x="104.3" y="144.7">34</text>
<text x="104.3" y="148.7">35</text>
<text x="118.8" y="144.7">22-28-5341</text>
<text x="118.8" y="148.7">22-28-5351</text>
<text x="144.7" y="144.7">A-42375-0454</text>
<text x="144.7" y="148.7">A-42375-0455</text>
<text x="247.3" y="147">16</text>
<text x="260.3" y="147">22-28-5164</text>
<text x="286.1" y="147">A-42375-0471</text>
<text x="317.8" y="147">34</text>
<text x="332.3" y="147">22-28-5344</text>
<text x="358.1" y="147">A-42375-0489</text>
<text x="33.8" y="152.7">18</text>
<text x="46.8" y="152.7">22-28-5181</text>
<text x="72.7" y="152.7">A-42375-0438</text>
<text x="104.3" y="152.7">36</text>
<text x="118.8" y="152.7">22-28-5361</text>
<text x="144.7" y="152.7">A-42375-0456</text>
<text x="247.3" y="151">17</text>
<text x="247.3" y="155">18</text>
<text x="260.3" y="151">22-28-5174</text>
<text x="260.3" y="155">22-28-5184</text>
<text x="286.1" y="151">A-42375-0472</text>
<text x="286.1" y="155">A-42375-0473</text>
<text x="317.8" y="151">35</text>
<text x="317.8" y="155">36</text>
<text x="332.3" y="151">22-28-5354</text>
<text x="332.3" y="155">22-28-5364</text>
<text x="358.1" y="151">A-42375-0490</text>
<text x="358.1" y="155">A-42375-0491</text>
<text x="33.8" y="156.7">19</text>
<text x="46.8" y="156.7">22-28-5191</text>
<text x="72.7" y="156.7">A-42375-0439</text>
<text x="247.3" y="159">19</text>
<text x="260.3" y="159">22-28-5194</text>
<text x="286.1" y="159">A-42375-0474</text>
<text x="332.7" y="273">B-SIZE</text>
</g>
<text font-size="3.4" x="348.3" y="273">42375</text>
<g font-size="3.2">
<text x="403.1" y="264.3">PSD</text>
<text x="411.9" y="264.3">001</text>
</g>
<g font-size="2.8">
<text x="309" y="251">CHK'D: SHRUTJ</text>
<text x="320.1" y="254.6">ISHWARG</text>
<text x="309" y="258.3">INITIAL REVISION:</text>
<text x="320.1" y="265.7">MARGULIS</text>
<text x="6.1" y="273.4">DOCUMENT STATUS</text>
<text x="37.4" y="273.4">P1</text>
<text x="45" y="273.4">RELEASE DATE</text>
<text x="70.1" y="273.4">2021/12/20</text>
<text x="88.7" y="273.4">12:18:33</text>
</g>
<g font-size="2.7">
<text x="309" y="247.3">DRWN: SHRUTJ</text>
<text x="347.4" y="247.3">2021/09/14</text>
<text x="347.4" y="250.9">2021/12/20</text>
<text x="309" y="254.6">APPR:</text>
<text x="347.4" y="254.6">2021/12/20</text>
<text x="309" y="262">DRWN: SCHAFER</text>
<text x="348.9" y="262">2003/02/11</text>
<text x="309" y="265.7">APPR:</text>
<text x="348.9" y="265.7">2004/02/27</text>
</g>
<g font-size="2.6">
<text x="268.4" y="228.6">SYMBOLS</text>
<text x="272.7" y="233.5">=</text>
<text x="276" y="233.5">0</text>
<text x="272.7" y="238.4">=</text>
<text x="276" y="238.4">0</text>
<text x="272.7" y="243.3">=</text>
<text x="276" y="243.3">0</text>
<text x="309" y="243.6">EC NO:</text>
<text x="320.1" y="243.6">689596</text>
<text x="379.8" y="243.8">KK 100 HEADER ASSY</text>
<text x="272.7" y="248.2">=</text>
<text x="276" y="248.3">0</text>
<text x="375.6" y="247.1">FLAT VERTICAL BREAKAWAY</text>
<text x="272.7" y="253.2">=</text>
<text x="276" y="253.2">0</text>
<text x="373.5" y="255.3">PRODUCT CUSTOMER DRAWING</text>
<text x="272.7" y="258.1">=</text>
<text x="272.7" y="263">=</text>
<text x="276" y="258.1">0</text>
<text x="276" y="263">0</text>
<text x="272.7" y="267.9">=</text>
<text x="276" y="267.9">0</text>
<text x="272.7" y="272.9">=</text>
<text x="276" y="272.9">0</text>
<text x="364.3" y="272.8">SEE CHART</text>
<text x="384.7" y="272.8">GENERAL MARKET</text>
<text x="414.3" y="272.8">8 OF 35</text>
</g>
<g font-size="2.3">
<text x="308.9" y="230.5">CURRENT REV DESC: GOLD LENGTH SPEC</text>
<text x="308.9" y="233.4">CHANGED AS MIN 2.54- MAX 5.54 FOR</text>
<text x="308.9" y="236.3">A-42375-0037/0071</text>
</g>
<g font-size="1.9">
<text x="279.4" y="227.3">THIS DRAWING CONTAINS INFORMATION THAT IS PROPRIETARY TO MOLEX ELECTRONIC TECHNOLOGIES, LLC AND SHOULD NOT BE USED WITHOUT WRITTEN PERMISSION</text>
<text x="282.1" y="238">GENERAL TOLERANCES</text>
<text x="284.4" y="240.4">(UNLESS SPECIFIED)</text>
<text x="292.8" y="243.8">MM</text>
<text x="301.2" y="243.8">INCH</text>
<text x="279.4" y="247">4 PLACES</text>
<text x="279.4" y="250.7">3 PLACES</text>
<text x="290.1" y="247">±</text>
<text x="290.1" y="250.7">±</text>
<text x="299.6" y="247">±</text>
<text x="299.6" y="250.7">±</text>
<text x="302.6" y="250.7">0.01</text>
<text x="279.4" y="254.4">2 PLACES</text>
<text x="290.1" y="254.4">±</text>
<text x="293.4" y="254.4">0.25</text>
<text x="299.6" y="254.4">±</text>
<text x="279.4" y="258.1">1 PLACE</text>
<text x="279.4" y="261.8">0 PLACES</text>
<text x="290.1" y="258.1">±</text>
<text x="290.1" y="261.7">±</text>
<text x="293.4" y="258.1">0.38</text>
<text x="299.6" y="258.1">±</text>
<text x="299.6" y="261.7">±</text>
<text x="282.1" y="265.4">ANGULAR TOL</text>
<text x="282.9" y="268.7">DRAFT WHERE APPLICABLE</text>
<text x="299.6" y="265.4">±</text>
<text x="302.5" y="265.4">0.5 °</text>
<text x="285.7" y="273.6">WITHIN DIMENSIONS</text>
<text x="288.1" y="271.2">MUST REMAIN</text>
</g>
<text font-size="1.7" x="419" y="258.6">REVISION</text>
<g font-size="1.5">
<text x="279.2" y="229.6">DIMENSION UNITS</text>
<text x="297.6" y="229.6">SCALE</text>
<text x="361.1" y="258.6">DOCUMENT NUMBER</text>
<text x="402.5" y="258.6">DOC TYPE</text>
<text x="410.8" y="258.6">DOC PART</text>
<text x="309.5" y="268.3">THIRD ANGLE PROJECTION</text>
<text x="334.8" y="268.3">DRAWING</text>
<text x="350.4" y="268.3">SERIES</text>
<text x="361.1" y="268.2">MATERIAL NUMBER</text>
<text x="383.2" y="268.3">CUSTOMER</text>
<text x="412.5" y="268.3">SHEET NUMBER</text>
</g>
<text font-size="1.3" x="268.9" y="272.5">C</text>
<g font-size="1.1">
<text x="5" y="276">FORMAT: Eng-lega-master-tb-prod-B</text>
<text x="5" y="277.4">REVISION: D</text>
<text x="5" y="278.8">DATE: 2018/01/18</text>
</g>
</svg>
